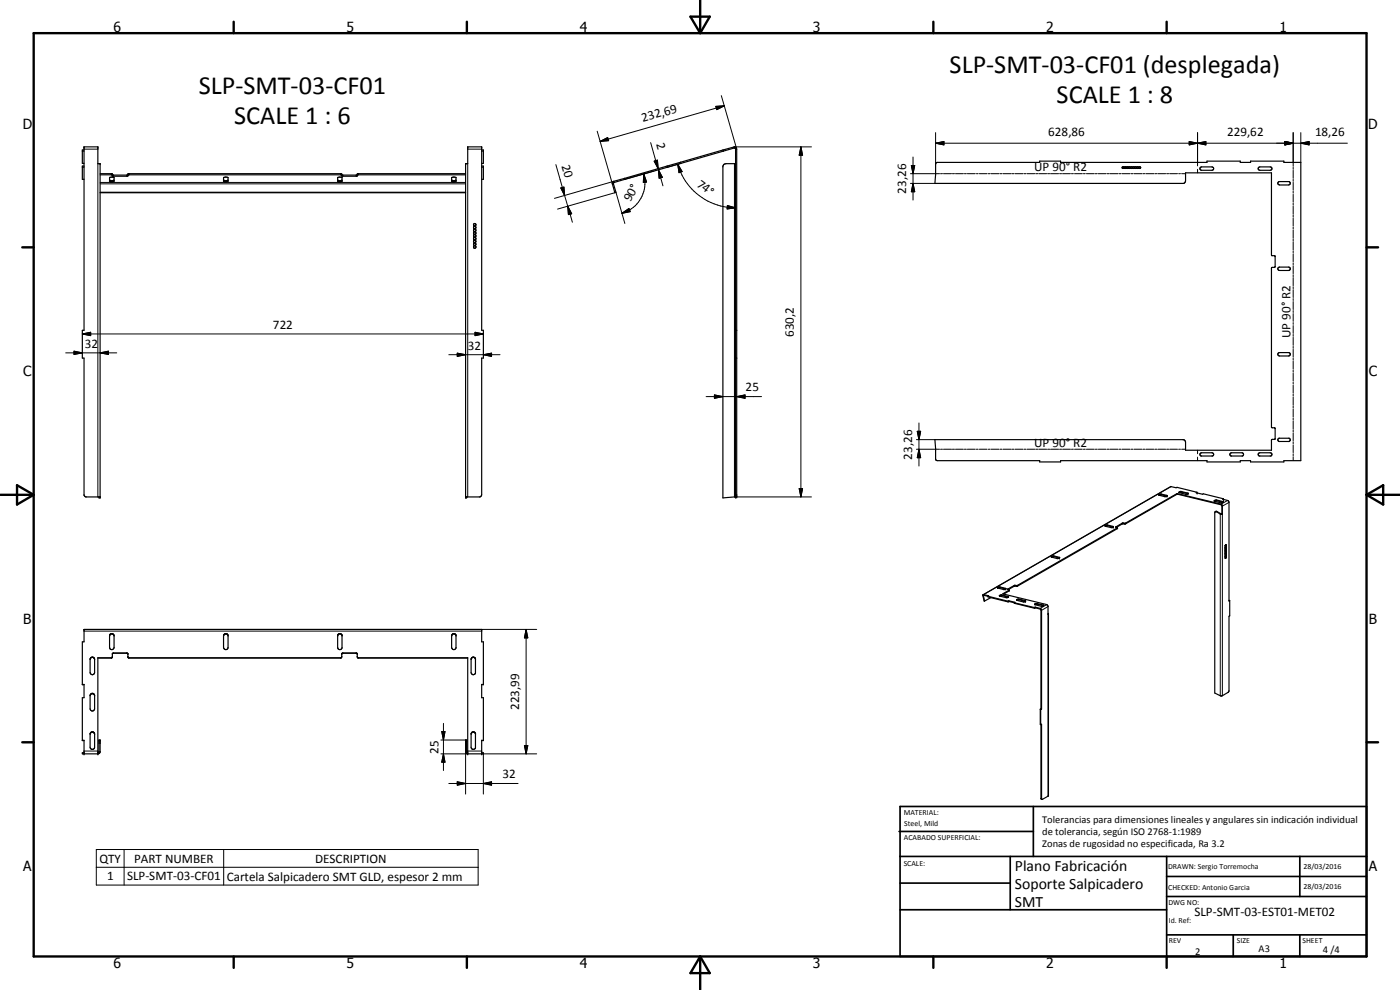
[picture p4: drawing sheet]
<svg xmlns="http://www.w3.org/2000/svg" width="420mm" height="297mm" viewBox="0 0 420 297" stroke-linecap="round" stroke-linejoin="round" font-family="sans-serif">
<g fill="none" stroke="#000" stroke-width=".35">
<path d="M24.7 45.3h.5M24.7 50.2h.5M25.2 45h-.5v4h.5M25.2 49.8h-.5v4h.5M30 52.1h3.5l.2 .1v.6l.4 .1h3.9l.4-.1v-.6M30 52.5h109.7M30 57.7h109.7M30 57.8h109.7M32.9 54v.1M32.9 54.1h.1M33 53.2l1.2 .1v1.1h-1.2zM34.2 54l-.6 .2-.6-.1"/>
<path d="M38.4 52.2h.1M67.1 54l.6 .2 .7-.2M67.1 53.3l1.3-.1v1.2l-.3 .1-1-.1zM101.3 54l.6 .2 .7-.1M101.4 53.3h1.2v1.1h-1.2zM135.5 54l.6 .2 .8-.1M135.6 53.3h1.3v1.1h-1.3zM139.7 52.1h-32.3l-.2 .1v.6l-.3 .1-4.3-.1v-.6l-.2-.1-64 .1M144.6 45h.5v4h-.5M144.6 49.8h.5v4h-.5M144.6 45.3h.5M144.6 50.2h.5"/>
<path d="M187.5 53.5l-3.6 1.1-.1 .5 .7 2.7 .4-.1-.8-2.5 .1-.4 3.3-1M187.5 53.5v.3M200.2 49.8l-12.7 3.7M200.2 49.8l.2 .4M200.4 50.2l-12.9 3.6M204.2 48.7l-4 1.1M204.2 48.7l.1 .3M204.3 49l16-4.6 .5 .2v104.5M204.3 49l-3.9 1.2M217 45l3.4-.9 .5 .1 .2 .5v104.4l-4.2 .3v-99.5l.6-.7 3.3-.1M217 45l-12.8 3.7M217 45l.1 .3"/>
<path d="M280.9 48.9l.4-.2h30.7v-.4h6.3v.4h43.9v-.4h10v.4h3.1v-.4h10v.4h5.1v89.5h-5.1v.4h-10v-.4h-3.1v.4h-10v-.4h-43.9v.4h-6.3v-.4l-31-.1-.2-.4-.2-5.8h74.4l.4 .1 .4 .6v2.5h25.8v-3.1l1.1-.3v-3.2l-1.1-.3v-47.8l1.1-.3v-3.2l-1.1-.3v-24.7h-25.8v2.4l-.6 .7h-74.6zM337.4 50.2a.29 .29 0 0 1 .4-.1 .29 .29 0 0 1 0 .4 .29 .29 0 0 1-.4-.1zM339.2 50.3l-.3 .2-.7-.5-.2 .4a.43 .43 0 0 0 .5 .1 .43 .43 0 0 0 .2-.4h.4l.4 .4 .3-.1-.2-.4-.4 .3M339.9 50.2l.4-.1 .1 .3-.3 .1zM340.5 50.2a.29 .29 0 0 1 .5-.1 .29 .29 0 0 1 0 .4 .29 .29 0 0 1-.5-.1zM341.2 50.2a.29 .29 0 0 1 .4-.1 .29 .29 0 0 1 0 .4 .29 .29 0 0 1-.4-.1zM360.3 50.2l3.4-.1a.51 .51 0 0 1 .5 .5 .51 .51 0 0 1-.5 .5h-3.1l-.4-.3zM377.6 50.3l.5-.2h3.1a.51 .51 0 0 1 .5 .5 .51 .51 0 0 1-.5 .5h-3.1l-.5-.3zM383.7 54.6l3.2-.1 .3 .5-.5 .5h-2.7l-.5-.5zM220.8 99.1h.3M383.7 80.3l3-.2a.51 .51 0 0 1 .5 .5 .51 .51 0 0 1-.5 .6l-2.9-.1-.3-.4zM220.8 107.4h.3"/>
<path d="M383.7 105.9l3-.1a.51 .51 0 0 1 .5 .5 .51 .51 0 0 1-.5 .5h-2.9l-.3-.4zM360.3 136l3.4-.2a.5 .5 0 0 1 .5 .5 .5 .5 0 0 1-.3 .5h-3.4l-.4-.4zM369.3 136l3.4-.2a.51 .51 0 0 1 .5 .5 .51 .51 0 0 1-.3 .5h-3.5l-.3-.4zM377.6 136.1l.5-.3h3.1a.51 .51 0 0 1 .5 .4 .51 .51 0 0 1-.3 .6h-3.5l-.3-.2zM383.7 131.6l3.2-.1 .3 .6-.3 .4h-3.1l-.3-.4zM29.7 149.1v.3h.3v-100.3h-.6v-5h-4.2v55h-.5v8.3h.5v41.2l.5 .5h4.3M139.7 149.1h4.3l.6-.6v-41.1h.5v-8.3h-.5v-55h-4.2v5h-.7v100.3h.3v-.3M331.7 157.9l.7-.2 1.7 .5M334.1 158.2l-.1-.3-1.6-.4-.8 .2 2.2 .6M334.1 158.2l-.3 .1M335.4 158.3l-30.1 17.3h-.9l-1.9 1.1M335.4 158.3l-.1 .3-29.9 17.3-.9-.1-1.9 1.1"/>
<path d="M347.8 148.5l.6-.3 1.8 .4v.3M347.8 148.5v.1M347.8 148.5h.1M347.8 148.6l1.7 .4 .7-.1M347.8 148.6l.6-.2 1.8 .4M353.3 148.1l-15.5 8.9-.9-.1-2.1 1.2 .6 .2M353.3 148.1v.2M353.3 148.1l13.2 3.2 .3 .4v2.5M353.3 148.3l-15.6 8.9h-.9l-1.8 1M353.3 148.3l13.2 3.2 .2 .3v2.3M353.8 147.7l.1 .1M353.9 147.7h-.1"/>
<path d="M353.9 147.7l.5-.3 2.2 .7M353.9 147.8l.7-.1 1.9 .4M353.9 147.8l2 .5 .7-.2M359.2 147.7l-.2 .1 8.1 1.8M359.2 147.7l-6-1.5-.2 .1-1.6-.3-56.3 32.4M359.2 147.7l.1 .2M364.4 150.3v.1M364.4 150.3l.8-.3 1.9 .6M364.4 150.4h.1M364.5 150.4l1.9 .5 .7-.2M364.5 150.4l.7-.2 1.9 .5M364.7 153.5l.4-.1 1.6 .7"/>
<path d="M366.7 154.1l.1 .1M366.8 154.2l-.5 .1-1.4-.8-.3 .3v54.1l1.9 .9 2-1 .3-.5v-22.4l.3-.1v-4.6M367.1 150.7h.1M367.1 150.6v.1M367.1 149.6l-.2 .2 1.6 .4 .3 .5v29.6l.3-.1M367.1 149.6l.1 .3M295.1 178.4l.4 1.9M295.1 178.4l1.6 .4-.2 .1M295.1 178.4h.1M295.1 178.7l1.4 .2M295.1 178.7h.1M295.1 178.7l.4 1.6"/>
<path d="M296.5 178.9l6 1.5M296.5 178.9v.2l6 1.5M297.3 179.3l-1.8 1M299.4 176.3l.7-.2 1.8 .5-.6 .3zM299.5 176.4l.5-.1 1.8 .4M300 178.9v-.3l.6-.1 2.1 .5-.1 .2M300 178.9l2 .4 .6-.1M300 178.9l.7-.2 1.9 .5M301.8 176.7l-.2 .1M302.4 176.8h.1M302.4 176.8l.1 .1M302.5 176.9l.4 .1"/>
<path d="M302.5 176.7l-.1 .1M302.6 179.2h.1M302.9 177l-2 1.2 13.2 3.2 .4 .5v2.5l.2-.2M302.9 177v.2M302.9 177.2h.1M302.9 177.2l-1.7 1.1M315.6 167.2l.7-.2 1.7 .4M317.9 167.4v-.2l-1.6-.4-.8 .2 2.2 .6M317.9 167.4l-.2 .2M367.7 163.8l.3-.4-.1 .4M367.7 164.3h.1M367.7 163.8v.1"/>
<path d="M367.7 164.9l.3-.1-.3 .5zM367.7 165.4l.3-.1-.3 .4zM367.7 165.8l.3-.1-.2 .5zM367.7 164.2v.1M367.7 164.6v.1M367.8 166.7l.2-.1v.3l-.3 .6M367.8 166.7l-.1 .2 .3 .2v.3l-.3 .1M367.8 164.4l.2 .2-.3 .2v-.2M367.8 166.2l-.1 .3 .1 .1M367.9 167.1l-.2 .3M367.9 163.4l-.2 .4M367.9 163.9l-.2 .3"/>
<path d="M367.9 164.3l-.2 .3M367.9 164.8l-.2 .3M367.9 165.3l-.2 .3M367.9 165.7l-.2 .3M367.9 166.2l-.2 .3M367.9 166.6l-.2 .4M367.9 163.9l.1 .3-.3 .4M367.9 166.2l-.1 .4M367.9 163.9l-.2 .4M367.9 163.8l-.2 .1M27 197.8v4a.68 .68 0 0 0 .7 .6 .68 .68 0 0 0 .7-.6v-4M28 197.3h-.7l-.3 .6"/>
<path d="M28 197.2h-.5l-.4 .5M28 197.2l.4 .5M28 197.3l.3 .2M28.4 197.6v.3M32.9 190.8v3.5a.68 .68 0 0 0 .7 .6 .68 .68 0 0 0 .6-.6v-3.5M32.9 190.8a.68 .68 0 0 1 .7-.7 .68 .68 0 0 1 .6 .7M32.9 190.6a.68 .68 0 0 1 .7-.4 .68 .68 0 0 1 .6 .4M33.7 197.1l-.2 .3h-4.1v28.8M33.7 197.1v-1l.4-.2h3.9l.4 .2v1M33.7 197l-.3 .4h-4M33.7 196.2l.2-.2h4.3l.2 .2M38.4 197l.3 .4h63.5l.4-.4"/>
<path d="M67.1 190.8v3.5a.68 .68 0 0 0 .7 .6 .68 .68 0 0 0 .6-.6v-3.5M67.1 190.8a.68 .68 0 0 1 .7-.7 .68 .68 0 0 1 .6 .7M67.1 190.6a.68 .68 0 0 1 .7-.4 .68 .68 0 0 1 .6 .4M101.3 190.8v3.5a.67 .67 0 0 0 .6 .6 .67 .67 0 0 0 .7-.5v-3.9a.68 .68 0 0 0-.7-.4 .68 .68 0 0 0-.6 .7M101.4 190.6a.68 .68 0 0 1 .6-.4 .68 .68 0 0 1 .6 .4M102.5 197.1l-.1 .3-63.9-.1M102.6 197.1v-1l.3-.2h4l.3 .2v1M102.6 196.2l.2-.2h4.2l.2 .2M107.2 197l.4 .4h32.8M107.3 197.3l33.1 .1v28.8M135.5 190.8v3.5a.67 .67 0 0 0 .6 .6 .67 .67 0 0 0 .8-.5v-3.9a.68 .68 0 0 0-.8-.4 .68 .68 0 0 0-.6 .7M135.6 190.6a.68 .68 0 0 1 .6-.4 .68 .68 0 0 1 .7 .4"/>
<path d="M141.8 197.3h.7l.2 .3v4.4a.67 .67 0 0 1-.7 .4 .67 .67 0 0 1-.6-.6v-4M141.8 197.2h.5l.4 .5M141.8 197.2l-.4 .7M141.8 197.3l-.4 .4M302.5 180.4v.2M302.8 180.3l1.8 .4-.2 .1v.2l6.1 1.5M302.8 180.3l-.3 .1M302.8 180.3v.2M302.8 180.5l7.6 1.8M302.8 180.5l-.3 .1M305.2 180.1l1.9 .5 .7-.1M305.2 180.1l.6-.1 2 .4"/>
<path d="M305.2 180.1l-.1-.2 .7-.2 1.9 .5 .1 .3M310.4 182.3l.1 .2M310.6 181.4l.7-.1 1.9 .4M310.6 181.4l.1-.3h.5l2.1 .6M310.6 181.4l1.9 .5 .8-.2M310.7 182.2l1.5 .3 .4 .5v29.8M310.7 182.2l-.3 .1M310.7 182.2v.2M310.7 182.4l1.7 .5v29.7M310.7 182.4l-.2 .1M314.5 184l.2 54.8-2.1 1M368.8 180.2h.3"/>
<path d="M24.7 205.4h.5v3.9h-.5v12.9h.5M25.2 205.4h-.5v-12.8h.5v-3.8h119.4v3.8h.5v12.8h-.5M27 208.8a.68 .68 0 0 1 .7-.7 .68 .68 0 0 1 .7 .7M27.2 208.3a.67 .67 0 0 1 .7-.3 .67 .67 0 0 1 .5 .7v4a.68 .68 0 0 1-.7 .6 .68 .68 0 0 1-.7-.6zM27.3 219.7a.67 .67 0 0 1 .7-.1 .67 .67 0 0 1 .4 .6v4a.68 .68 0 0 1-.7 .6 .68 .68 0 0 1-.7-.6v-4zM141.6 219.7l.7-.1 .4 .4v4.4a.68 .68 0 0 1-.7 .4 .68 .68 0 0 1-.6-.6v-4zM145.1 205.4h-.5v3.9h.5v12.9h-.5M312.2 212.8l.1 4.6M312.2 212.8l.1 .1M312.3 217.4l.3-.1v22.5M312.3 212.9v4.5M312.4 217.4v22.2l.3 .2"/>
<path d="M312.4 212.6l-.2 .2M312.4 212.6l.2 .2M312.6 212.8l-.3 .1M24.7 222.1h.5v4.1M25.2 225.8h-.5v.4h4.8l.4-.2 .1-.3v-3.7h-.3v3.6l-.3 .2M27 220.3a.68 .68 0 0 1 .7-.6 .68 .68 0 0 1 .7 .6M140.4 225.8l-.4-.2v-3.6h-.3v3.7l.3 .4 5.1 .1v-.4h-.5M142.7 220.1a.67 .67 0 0 0-.7-.4 .67 .67 0 0 0-.6 .6M145.1 222.1h-.5v4.1M312.5 239.6v.1"/>
<circle cx="337.1" cy="50.3" r=".28"/>
<circle cx="342.1" cy="50.3" r=".28"/>
<circle cx="142.5" cy="68.3" r=".39"/>
<circle cx="142.5" cy="73.3" r=".38"/>
<circle cx="142.5" cy="69.1" r=".39"/>
<circle cx="142.5" cy="69.9" r=".38"/>
<circle cx="142.5" cy="67.4" r=".38"/>
<circle cx="142.5" cy="72.4" r=".38"/>
<circle cx="142.5" cy="70.8" r=".38"/>
<circle cx="142.5" cy="71.6" r=".38"/>
<circle cx="142.5" cy="74.1" r=".38"/>
</g>
<g fill="none" stroke="#000" stroke-width=".3">
<path d="M179.2 39.4l4.6 15.8h.3M214.8 31.9l2.6-.2-2.3 1.2zM216.5 28.7l4.6 15.9M217.4 31.7l-37.3 10.7M280.8 39.8v9.4M359.4 39.8v10M388.1 39.8v10.1M390.4 39.8v8.9M25.2 44.7h4.2M29.4 49.1v100M30 54.7h109.7M30 55.2h109.7"/>
<path d="M33.4 52.1v.4M34.1 52.5v.4M38 52.5v.4M38.7 52.1v.4M102.2 52.1v.4M102.9 52.5v.4M106.9 52.5v.4M107.6 52.1v.4M140.4 49.1v100M140.4 44.7h4.2M166.8 49.4l2.6 9.3M168.3 56.4l.9-.3 .2 2.6z"/>
<path d="M169.4 58.7l1 3.1M180.1 42.4l2.3-1.1 .3 .9zM184.4 54.7l-.2-.3-17.8 5.1M184.5 57.8l-17.2 4.9M184.9 57.7l2.6 9.4M193.2 52.2l.8 2.4-.9 .1zM193.2 52.2a9.6 9.6 0 0 1-6.6 11.8M195.3 42.8l2.2 7.8M196.2 51.3l-8.7 2.5M196.3 48.3l1-.3 .2 2.6zM197.5 50.6l.1 .3M197.6 50.9l1.2 2.3-1 .3z"/>
<path d="M197.6 50.9l1.4 4.9M203.4 49.3l1.3 2.2-.9 .3zM203.4 49.3a18 18 0 0 0 17.4 13.1M204.3 49l-3.9 1.2M220.2 44.1l.1 .3M220.4 49.1v100M220.4 44.1h23.1M220.8 44.7h.3M240.4 44.1l.5 2.5h-1.1zM240.4 44.1v105M273.3 52.1h8.7M273.3 55h7.3"/>
<path d="M273.5 49.7h1l-.5 2.4zM274 55l.5 2.5h-1zM274 47.1v12.9M280.8 43l2.5-.5v1zM280.8 43h123.6M282.3 52.1h.6M283.2 52.1h2.4M285.8 52.1h.7M286.8 52.1h2.3M289.4 52.1h.6M290.3 52.1h2.4M293 52.1h.6"/>
<path d="M293.9 52.1h2.3M296.6 52.1h.6M297.5 52.1h2.3M300.1 52.1h.6M301 52.1h2.4M303.7 52.1h.6M304.6 52.1h2.4M307.3 52.1h.6M308.2 52.1h2.3M310.8 52.1h.6M311.7 52.1h2.4M314.4 52.1h.6"/>
<path d="M315.3 52.1h2.4M318 52.1h.6M318.9 52.1h2.4M321.6 52.1h.5M322.5 52.1h2.3M325.2 52.1h.5M326 52.1h2.4M328.7 52.1h.6M329.6 52.1h2.4M332.3 52.1h.6M333.2 52.1h2.4M335.9 52.1h.6"/>
<path d="M336.8 52.1h2.3M339.4 52.1h.6M340.3 52.1h2.4M343 52.1h.6M343.9 52.1h2.4M346.6 52.1h.6M347.5 52.1h2.3M350.1 52.1h.6M351 52.1h2.4M353.7 52.1h.6M354.6 52.1h1.2M356.9 42.5l2.5 .5-2.5 .5z"/>
<path d="M356.9 42.5l5 1v-1l-5 1zM359.4 43l2.5-.5v1zM359.4 50.8v1.1M385.6 42.5l2.5 .5-2.5 .5zM388.1 50.2v.6M388.1 51.1v2.4M388.1 53.8v.6M388.1 54.7v2.4M388.1 57.4v.6M388.1 58.3v2.4M390.4 43l2.5-.5v1zM170.4 61.8l1.2 2.3-1 .3z"/>
<path d="M170.4 61.8l1.4 4.9M186.6 64l2.2-1.4 .3 .9zM218.3 61.7l2.5 .7-2.6 .3zM388.1 61v.6M388.1 61.8v2.5M388.1 64.5v.7M388.1 65.4v2.4M388.1 68.1v.6M388.1 69v2.4M388.1 71.7v.6M388.1 72.6v2.4M388.1 75.3v.6"/>
<path d="M388.1 76.2v2.3M388.1 78.9v.6M388.1 79.8v2.3M142.6 99.7l2.5 .5-2.5 .5zM388.1 82.4v.7M388.1 83.3v2.4M388.1 86v.6M388.1 86.9v2.4M388.1 89.6v.6M388.1 90.5v2.4M388.1 93.2v.6M388.1 94.1v2.3"/>
<path d="M388.1 96.8v.5M388.1 97.7v2.3M19.7 105.9h15.3M22.2 105.4l2.5 .5-2.5 .4zM24.7 100.2l2.5-.5v1zM24.7 100.2h120.4M30 105.9l2.5-.5v.9zM134.7 106.4h15.4M137.2 106l2.5 .4-2.5 .5zM145.1 106.4l2.4-.4v.9zM211.9 119h16.6M214.4 118.5l2.5 .5-2.5 .5z"/>
<path d="M221.1 119l2.5-.5v1zM388.1 100.3v.6M388.1 101.2v2.4M388.1 103.9v.6M388.1 104.8v2.4M388.1 107.5v.6M388.1 108.4v2.4M388.1 111.1v.6M388.1 112v2.3M388.1 114.7v.5M388.1 115.6v2.3M388.1 118.2v.6"/>
<path d="M388.1 119.1v2.4M275 134.8h7M275 131.9h5.6M275.3 129.4h1l-.5 2.5zM275.8 134.8l.5 2.5h-1zM275.8 126.9v12.9M282.3 134.8h.6M283.2 134.8h2.4M285.8 134.8h.7M286.8 134.8h2.3M289.4 134.8h.6M290.3 134.8h2.4"/>
<path d="M293 134.8h.6M293.9 134.8h2.3M296.6 134.8h.6M297.5 134.8h2.3M300.1 134.8h.6M301 134.8h2.4M303.7 134.8h.6M304.6 134.8h2.4M307.3 134.8h.6M308.2 134.8h2.3M310.8 134.8h.6M311.7 134.8h2.4"/>
<path d="M314.4 134.8h.6M315.3 134.8h2.4M318 134.8h.6M318.9 134.8h2.4M321.6 134.8h.5M322.5 134.8h2.3M325.2 134.8h.5M326 134.8h2.4M328.7 134.8h.6M329.6 134.8h2.4M332.3 134.8h.6M333.2 134.8h2.4"/>
<path d="M335.9 134.8h.6M336.8 134.8h2.3M339.4 134.8h.6M340.3 134.8h2.4M343 134.8h.6M343.9 134.8h2.4M346.6 134.8h.6M347.5 134.8h2.3M350.1 134.8h.6M351 134.8h2.4M353.7 134.8h.6M354.6 134.8h1.2"/>
<path d="M359.4 135.1v1M359.4 137.2v1M388.1 121.8v.6M388.1 122.7v2.4M388.1 125.4v.6M388.1 126.3v2.4M388.1 128.9v.7M388.1 129.9v2.3M388.1 132.5v.6M388.1 133.5v2.3M388.1 136.1v.6M388.1 137v1.2"/>
<path d="M220.8 148.5h.3M221.1 149.1h22.4M239.8 146.6h1.1l-.5 2.5zM332.4 157.5v.2M334 157.9l.1 .3M334.9 158.1v.1M335.3 158.4v.2M336.8 157v.2M337.1 156.9v.2M337.5 157v.2M337.8 157l.1 .1M348.5 148.3v.2"/>
<path d="M350.2 148.6v.2M351.4 146l-56.2 32.4v.2M354.6 147.5v.2M356.4 148l.1 .1M365.2 150v.2M365.2 153.5h-.1M366.4 154.1l-.2 .1v54.5M366.8 154.2v54.5M367 150.5l.1 .2M368.4 150.2l-1.9 1.1v.2M368.8 150.7l-2.1 1.1M295.3 178.6l-.3 .1"/>
<path d="M300.1 176.1v.2M300.7 178.5v.2M301.8 176.5v.2M302.5 176.7v.2M302.5 179l.1 .2M302.8 177.1v.2M304.4 175.7v.2M304.7 175.6v.2M305 175.7l.1 .2M305.3 175.6l.1 .3M305.8 179.7v.3M316.3 166.8v.2"/>
<path d="M317.9 167.2l.1 .2M25.2 189.4h119.4M33.4 197.4h.1M34.1 195.9v.1M38 195.9v.1M38.7 197.4h.1M102.2 197.4h.1M102.9 195.9v.1M106.9 195.9v.1M107.6 197.4h.1M144.6 188.8h16.5M157.9 188.8l.5 2.6h-1z"/>
<path d="M157.9 188.8v37.4M307.7 180.2l.1 .2M311.2 181.1l.1 .2M313.1 181.5l.1 .2M314.1 181.4l-1.9 1.1v.3M314.5 182l-1.9 1.1-.2-.1M314.5 184.4v54.5M132.6 219.5h1l-.5 2.5zM133.1 217v14.2M25.2 225.3h4.2M29.7 223h.3M29.7 225.6h.3"/>
<path d="M132.3 226.2h8.1M132.3 222h7.4M133.1 226.2l.5 2.5h-1zM134.7 235.1h20.8M137.2 234.6l2.5 .5-2.5 .5zM139.7 223h.3M140 225.6h-.3v12.7M140.4 225.3h4.2M144.6 226.2h16.5M145.1 235.1l2.4-.5v1zM145.1 226.2v12.1M157.4 223.7h1l-.5 2.5z"/>
<path d="M312.4 239.6h.2M28.9 254.9h114.6v10.7h-114.6zM37.2 254.9v10.7M67.1 254.9v10.7M28.9 260.2h114.6"/>
</g>
<g fill="#000">
<circle cx="30" cy="49.1" r=".18"/>
<circle cx="139.7" cy="49.1" r=".18"/>
<circle cx="220.8" cy="49.1" r=".18"/>
<circle cx="30" cy="149.1" r=".18"/>
<circle cx="139.7" cy="149.1" r=".18"/>
<circle cx="220.8" cy="149.1" r=".18"/>
<circle cx="221.1" cy="149.1" r=".18"/>
<circle cx="334.1" cy="158.2" r=".18"/>
<circle cx="350.2" cy="148.8" r=".18"/>
<circle cx="356.5" cy="148.1" r=".18"/>
<circle cx="359.3" cy="147.9" r=".18"/>
<circle cx="367.2" cy="149.9" r=".18"/>
<circle cx="301.8" cy="176.7" r=".18"/>
<circle cx="318" cy="167.4" r=".18"/>
<circle cx="307.8" cy="180.4" r=".18"/>
<circle cx="25.2" cy="226.2" r=".18"/>
<circle cx="29.4" cy="226.2" r=".18"/>
<circle cx="29.7" cy="222" r=".18"/>
<circle cx="30" cy="222" r=".18"/>
<circle cx="139.7" cy="222" r=".18"/>
<circle cx="140" cy="222" r=".18"/>
<circle cx="140.4" cy="226.2" r=".18"/>
<circle cx="144.6" cy="226.2" r=".18"/>
</g>
<g fill="none" stroke="#000" stroke-width=".71">
<path d="M10.1 9.9h400v277.1h-400zM70.1 6.5v3.4M140.1 6.5v3.4M207.2 5h5.8l-2.9 4.9zM210.1 0v9.9M280.1 6.5v3.4M350.1 6.5v3.4M6.7 74.2h3.4M410.1 74.2h3.5M.1 148.5h10M5.1 145.6l5 2.9-5 2.9zM410.1 148.5h10"/>
<path d="M410.1 148.5l5-2.9v5.8zM6.7 222.7h3.4M410.1 222.7h3.5M70.1 287v3.4M140.1 287v3.4M210.1 287v10M210.1 287l2.9 5h-5.8zM280.1 287v3.4M350.1 287v3.4"/>
</g>
<g fill="none" stroke="#000" stroke-width=".51">
<path d="M269.8 249.5h40.3M270.1 242h140v45h-140zM270.1 257h140M303.2 257v16M310.1 242v15M350.1 257v30M390.1 257v12M270.1 265h33.1M270.1 273h80M350.1 269h60M350.1 263h60M350.1 280.5h60"/>
<path d="M370.1 280.5v6.5M390.1 280.5v6.5"/>
</g>
<g fill="#000">
<path d="M214.8 31.9l2.6-.2-2.3 1.2zM168.3 56.4l.9-.3 .2 2.6zM180.1 42.4l2.3-1.1 .3 .9zM193.2 52.2l.8 2.4-.9 .1zM196.3 48.3l1-.3 .2 2.6zM197.6 50.9l1.2 2.3-1 .3zM203.4 49.3l1.3 2.2-.9 .3zM240.4 44.1l.5 2.5h-1.1zM273.5 49.7h1l-.5 2.4zM274 55l.5 2.5h-1zM280.8 43l2.5-.5v1zM356.9 42.5l2.5 .5-2.5 .5z"/>
<path d="M359.4 43l2.5-.5v1zM385.6 42.5l2.5 .5-2.5 .5zM390.4 43l2.5-.5v1zM170.4 61.8l1.2 2.3-1 .3zM186.6 64l2.2-1.4 .3 .9zM218.3 61.7l2.5 .7-2.6 .3zM24.7 100.2l2.5-.5v1zM22.2 105.4l2.5 .5-2.5 .4zM30 105.9l2.5-.5v.9zM137.2 106l2.5 .4-2.5 .5zM142.6 99.7l2.5 .5-2.5 .5zM145.1 106.4l2.4-.4v.9z"/>
<path d="M214.4 118.5l2.5 .5-2.5 .5zM221.1 119l2.5-.5v1zM275.3 129.4h1l-.5 2.5zM275.8 134.8l.5 2.5h-1zM239.8 146.6h1.1l-.5 2.5zM157.9 188.8l.5 2.6h-1zM132.6 219.5h1l-.5 2.5zM133.1 226.2l.5 2.5h-1zM137.2 234.6l2.5 .5-2.5 .5zM145.1 235.1l2.4-.5v1zM157.4 223.7h1l-.5 2.5z"/>
</g>
<g font-size="7.9">
<text x="285" y="22">SLP-SMT-03-CF01 (desplegada)</text>
<text x="59.6" y="28.1">SLP-SMT-03-CF01</text>
<text x="317.1" y="31">SCALE 1 : 8</text>
<text x="70.3" y="37.1">SCALE 1 : 6</text>
</g>
<g font-size="4.7">
<text x="304.6" y="261.2">Plano Fabricación</text>
<text x="304.6" y="266.6">Soporte Salpicadero</text>
<text x="304.6" y="272">SMT</text>
</g>
<g font-size="4.2">
<text x="34" y="9.6">6</text>
<text x="104" y="9.6">5</text>
<text x="174" y="9.6">4</text>
<text x="244" y="9.6">3</text>
<text x="314" y="9.6">2</text>
<text x="384" y="9.6">1</text>
<text x="6.8" y="38.7">D</text>
<text x="410.6" y="38.7">D</text>
<text x="7" y="112.9">C</text>
<text x="410.8" y="112.9">C</text>
<text x="7" y="187.1">B</text>
<text x="410.8" y="187.1">B</text>
<text x="7" y="261.4">A</text>
<text x="410.8" y="261.4">A</text>
<text x="34" y="290.4">6</text>
<text x="104" y="290.4">5</text>
<text x="174" y="290.4">4</text>
<text x="244" y="290.4">3</text>
<text x="314" y="290.4">2</text>
<text x="384" y="290.4">1</text>
</g>
<g font-size="3.9">
<text x="192.9" y="36.6" transform="rotate(-16 192.9 36.6)">232,69</text>
<text x="314.6" y="40.9">628,86</text>
<text x="368.3" y="40.9">229,62</text>
<text x="394.7" y="40.9">18,26</text>
<text x="197" y="43.1" transform="rotate(74 197 43.1)">2</text>
<text x="168.6" y="49.7" transform="rotate(74 168.6 49.7)">20</text>
<text x="310.4" y="51.4">UP 90° R2</text>
<text x="208.9" y="55.7" transform="rotate(37 208.9 55.7)">74°</text>
<text x="271.9" y="58.1" transform="rotate(-90 271.9 58.1)">23,26</text>
<text x="189.2" y="60.7" transform="rotate(-61 189.2 60.7)">90°</text>
<text x="81.9" y="98.7">722</text>
<text x="238.3" y="101.1" transform="rotate(-90 238.3 101.1)">630,2</text>
<text x="387.3" y="101.4" transform="rotate(-90 387.3 101.4)">UP 90° R2</text>
<text x="25.4" y="104.4">32</text>
<text x="140.4" y="104.9">32</text>
<text x="223.8" y="117.4">25</text>
<text x="273.7" y="137.9" transform="rotate(-90 273.7 137.9)">23,26</text>
<text x="310.4" y="134">UP 90° R2</text>
<text x="155.8" y="213" transform="rotate(-90 155.8 213)">223,99</text>
<text x="131.6" y="226.1" transform="rotate(-90 131.6 226.1)">25</text>
<text x="150.8" y="233.5">32</text>
<text x="29.8" y="258.8">QTY</text>
<text x="40.2" y="258.8">PART NUMBER</text>
<text x="94.6" y="258.8">DESCRIPTION</text>
<text x="32.1" y="264.2">1</text>
<text x="38.1" y="264.2">SLP-SMT-03-CF01</text>
<text x="68.1" y="264.2">Cartela Salpicadero SMT GLD, espesor 2 mm</text>
<text x="358.5" y="275">SLP-SMT-03-EST01-MET02</text>
</g>
<g font-size="3.1">
<text x="312.7" y="246.8">Tolerancias para dimensiones lineales y angulares sin indicación individual</text>
<text x="312.7" y="250.4">de tolerancia, según ISO 2768-1:1989</text>
<text x="312.7" y="254">Zonas de rugosidad no especificada, Ra 3.2</text>
<text x="358.7" y="286.5">2</text>
<text x="377.7" y="285.6">A3</text>
<text x="397" y="285.9">4 /4</text>
</g>
<g font-size="2.4">
<text x="271.2" y="244.4">MATERIAL:</text>
<text x="271.3" y="252">ACABADO SUPERFICIAL:</text>
<text x="271.4" y="247.9">Steel, Mild</text>
<text x="271.2" y="259.7">SCALE:</text>
<text x="350.6" y="260.8">DRAWN: Sergio Torremocha</text>
<text x="391.2" y="260.6">28/03/2016</text>
<text x="350.6" y="267">CHECKED: Antonio Garcia</text>
<text x="391.2" y="266.7">28/03/2016</text>
<text x="350.6" y="271.4">DWG NO:</text>
<text x="350.8" y="276.9">Id. Ref:</text>
<text x="350.8" y="282.8">REV</text>
<text x="371.2" y="282.9">SIZE</text>
<text x="390.9" y="282.9">SHEET</text>
</g>
</svg>
